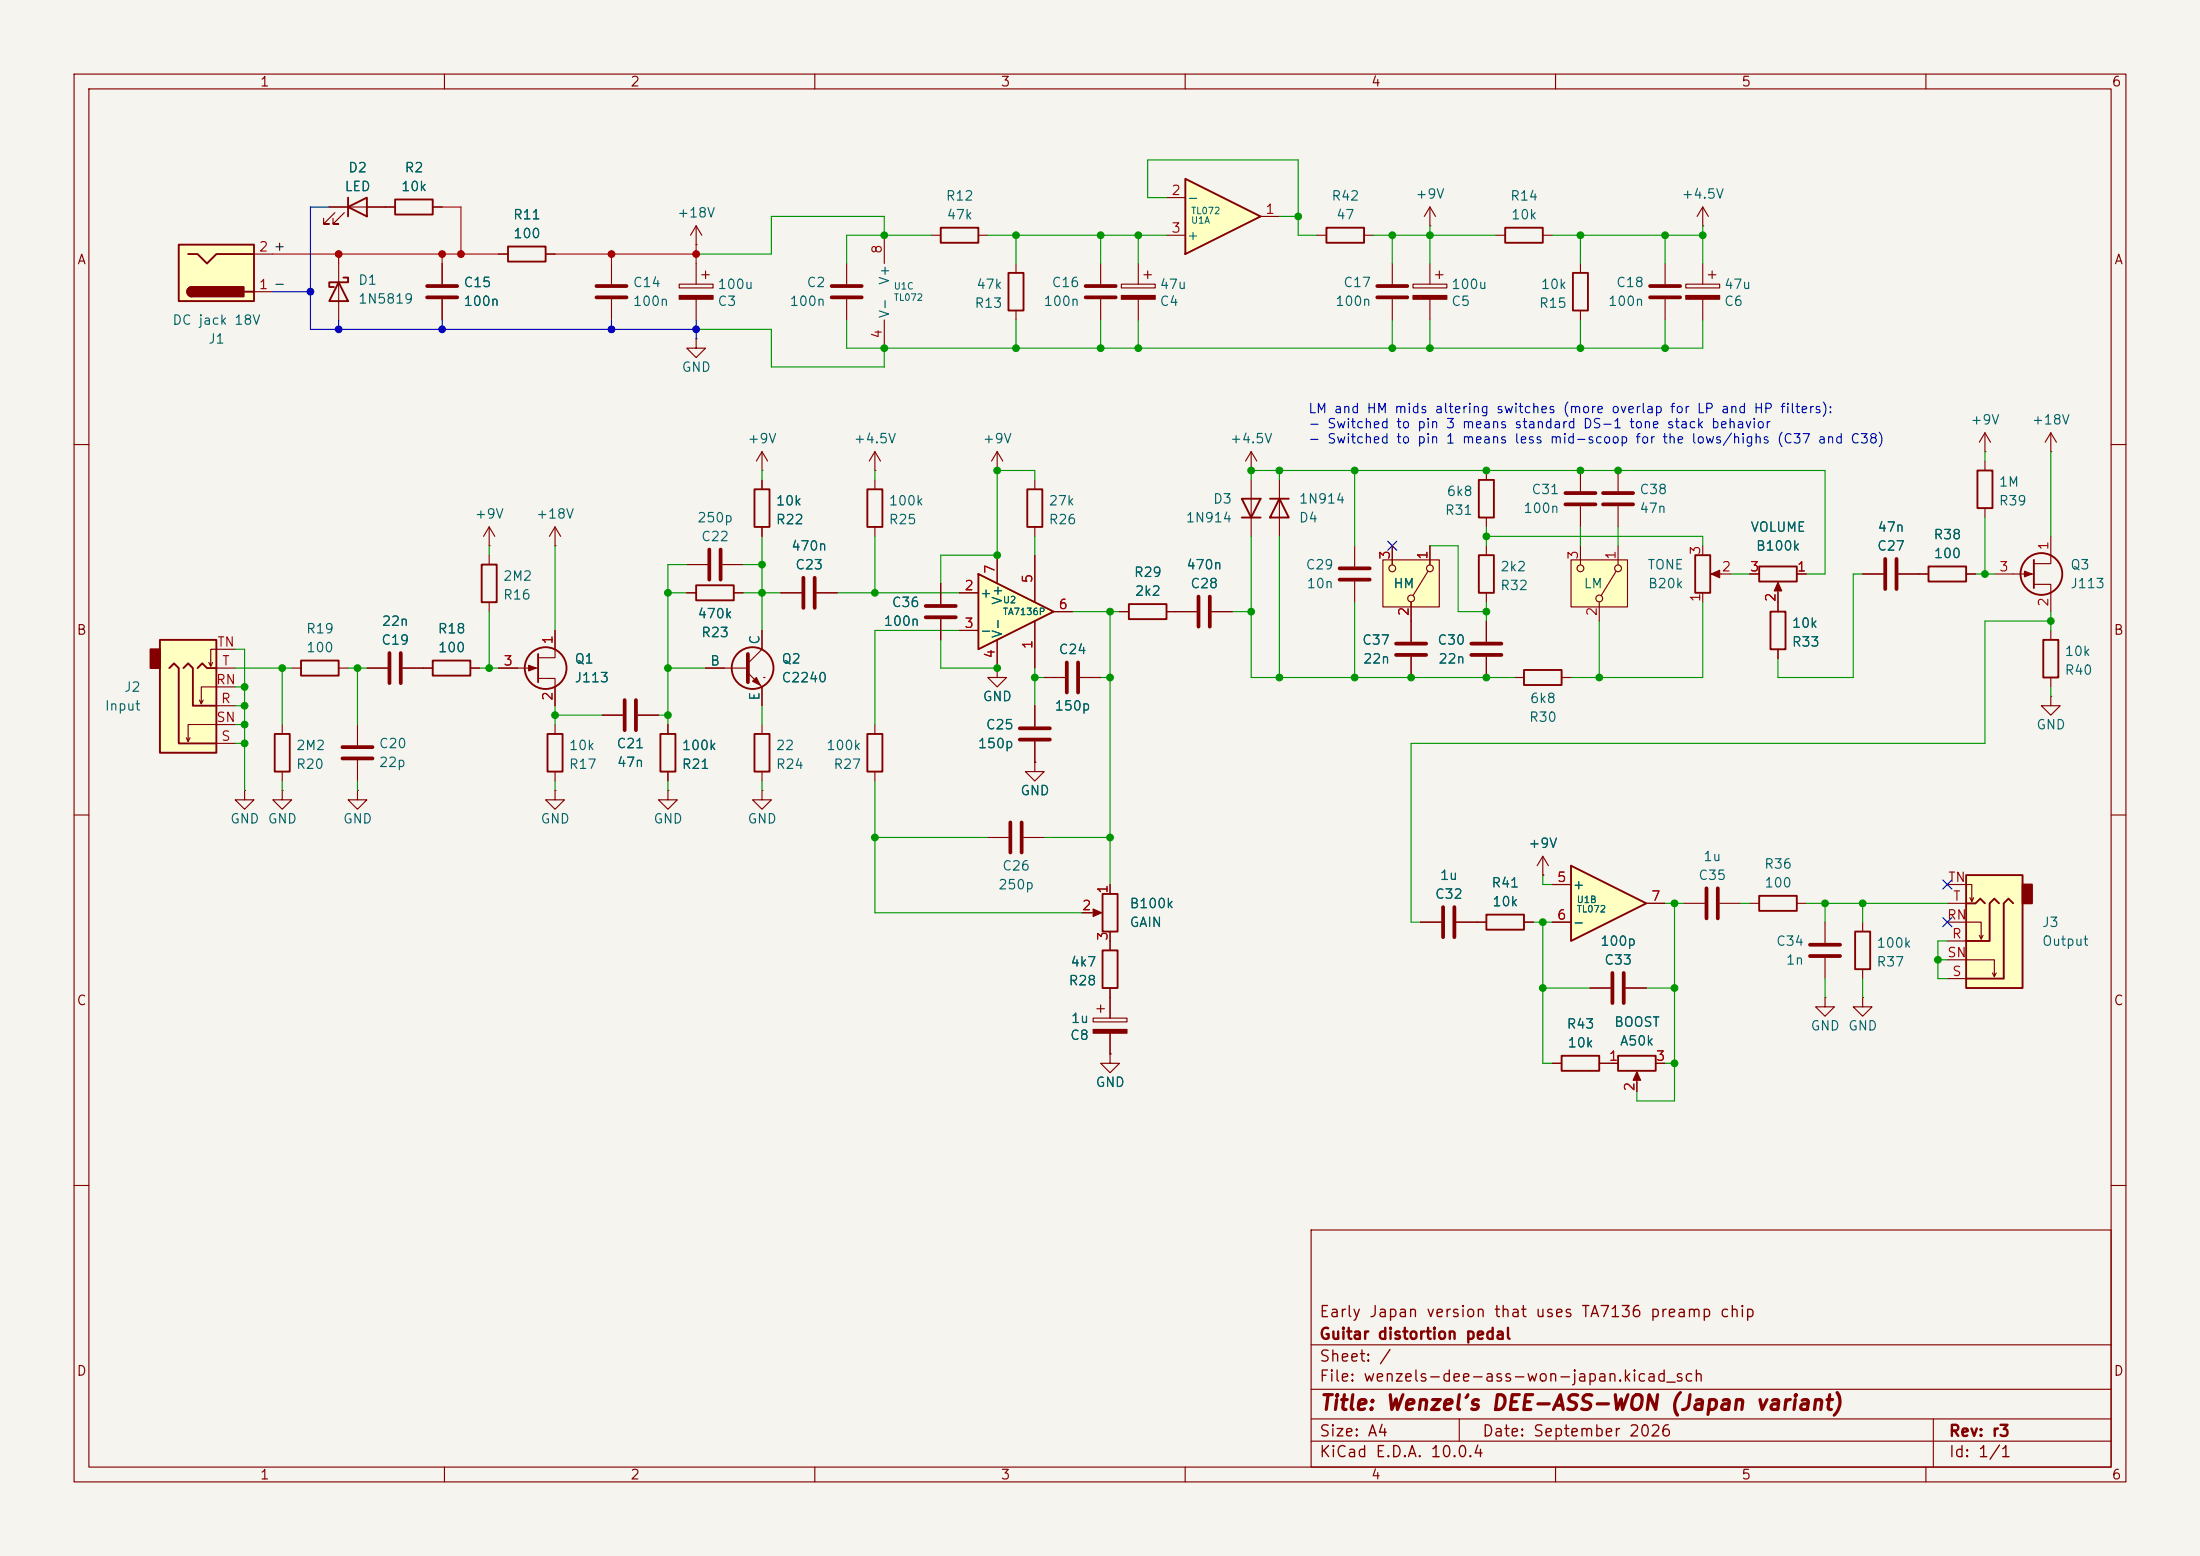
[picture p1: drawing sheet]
<svg xmlns="http://www.w3.org/2000/svg" width="297mm" height="210mm" viewBox="0 0 297 210" stroke-linecap="round" stroke-linejoin="round" font-family="sans-serif">
<path d="M0 0h297v210h-297z" fill="#f5f4ef" stroke="#f5f4ef" stroke-width=".14"/>
<g fill="none" stroke="#840000" stroke-width=".15">
<path d="M10 10h277v190h-277zM12 12h273v186h-273zM60 10v2M110 10v2M160 10v2M210 10v2M260 10v2M151.4 38.4h4.6v.5h-4.6zM153.7 35.6v2.8M154.4 37.1h1M154.9 36.6v1M153.7 40.4v2.8"/>
<path d="M10 60h2M168.9 63.5h.1M168.9 61l-.8 1.2M168.9 61l.8 1.2M168.9 61v2.5M285 60h2M200.7 83.8v2.8M200.7 88.6v2.8M10 110h2M285 110h2M10 160h2M177 166h108v32h-108z"/>
<path d="M285 160h2M60 198v2M110 198v2M160 198v2M177 194.5h108M177 191.5h108M177 187.5h108M177 181.5h108M197 191.5v3M210 198v2M260 198v2M261 191.5v6.5"/>
</g>
<path d="M198.6 86.9h4.1M198.6 88.4h4.1" fill="none" stroke="#840000" stroke-width=".51"/>
<path d="M151.4 39.9h4.6v.5h-4.6z" fill="#840000" stroke="#840000" stroke-width=".15"/>
<path d="M212.1 75.6h7.6v6.3h-7.6z" fill="#ffffc2"/>
<g fill="none" stroke="#840000" stroke-width=".15">
<path d="M94 33h.1M94 30.5l-.8 1.3M94 30.5l.7 1.3M94 30.5v2.5M119.4 31.8v3.8M125.7 31.8h1.3M132.1 31.8h1.2M137.2 35.6v1.2M148.6 35.6v2.8M94 45.7v1.3h1.2l-1.2 1.3-1.3-1.3h1.3M94 45.7h.1M119.4 43.2v3.8"/>
<path d="M137.2 41.9v1.3M148.6 40.4v2.8M66 73.7h.1M66 71.1v2.6M66 74.9v1.3M66 71.1l-.7 1.3M66 71.1l.8 1.3M74.9 73.7h.1M74.9 71.1v2.6M74.9 71.1l-.7 1.3M74.9 71.1l.8 1.3M92.7 76.2h2.8"/>
<path d="M97.5 76.2h2.8M102.9 63.5h.1M102.9 61v2.5M102.9 64.8v1.2M102.9 71.1v1.3M102.9 61l-.8 1.2M102.9 61l.7 1.2M118.1 63.5h.1M118.1 61v2.5M118.1 64.8v1.2M118.1 71.1v1.3M118.1 61l-.8 1.2"/>
<path d="M118.1 61l.8 1.2M134.6 63.5h.1M134.6 61l-.7 1.2M134.6 61l.8 1.2M134.6 61v2.5M172.7 64.8v7.6M182.9 73.7v2.8M182.9 78.5v2.8M200.7 73.7v1.2M212.1 75.6h7.6v6.3h-7.6zM213.4 73.7v2.5M218.2 77.1l-2 3.3"/>
<path d="M218.4 63.5v2.8M218.4 68.3v2.8M218.4 73.7v2.5M269.2 77.5h5.4M274.6 78.9h2.3v3.7M276.9 72.4v3.7h-2.3M39.4 90.2h1.2M45.7 90.2h1.3M48.3 97.8v2.8M49.5 90.2h2.8M54.4 90.2h4M63.5 90.2h1.3"/>
<path d="M66 81.3v1.3M67.3 90.2h5.3M72.6 91.6h2.3v3.7M74.9 85.1v3.7h-2.3M74.9 97.8v1.3M190.5 83.8v2.8M190.5 88.6v2.8M200.7 80v1.3M215.9 81.3v2.5M276.9 94v1.3h1.2l-1.2 1.2-1.3-1.2h1.3M276.9 94h.1M276.9 85.1v1.3"/>
<path d="M276.9 91.4v1.3M48.3 106.7v1.3h1.2l-1.2 1.2-1.3-1.2h1.3M48.3 106.7h.1M48.3 102.6v2.8M74.9 106.7v1.3h1.3l-1.3 1.2-1.2-1.2h1.2M74.9 106.7h.1M74.9 104.1v1.3"/>
<circle cx="213.4" cy="76.7" r=".46"/>
<circle cx="218.4" cy="76.7" r=".46"/>
<circle cx="215.9" cy="80.8" r=".46"/>
</g>
<g fill="none" stroke="#840000" stroke-width=".51">
<path d="M146.6 38.6h4M146.6 40.1h4M95.8 74.2v4M97.3 74.2v4M180.8 76.7h4.1M180.8 78.2h4.1M216.4 66.5h4.1M216.4 68.1h4.1M52.6 88.1v4.1M54.1 88.1v4.1M188.5 86.9h4M188.5 88.4h4"/>
<path d="M46.2 100.8h4.1M46.2 102.4h4.1"/>
</g>
<g fill="none" stroke="#840000" stroke-width=".25">
<path d="M127 30.7h5.1v2.1h-5.1zM136.1 36.8h2.1v5.1h-2.1zM65 76.2h2.1v5.1h-2.1zM101.9 66h2v5.1h-2zM117.1 66h2v5.1h-2zM171.4 67.3h2.6M172.7 67.3l1.3 2.6h-2.6zM199.6 74.9h2.1v5.1h-2.1zM274.6 75.6v3.8M40.6 89.2h5.1v2h-5.1zM58.4 89.2h5.1v2h-5.1zM72.6 88.3v3.8"/>
<path d="M73.9 99.1h2v5h-2zM275.8 86.4h2.1v5h-2.1z"/>
<circle cx="275.6" cy="77.5" r="2.82"/>
<circle cx="73.7" cy="90.2" r="2.82"/>
</g>
<g fill="#840000" stroke="#840000" stroke-width=".15">
<path d="M71.4 89.8l1 .4-1 .4z"/>
<path d="M273.3 77.1l1 .4-1 .4z"/>
</g>
<path d="M160 24.1l10.2 5.1-10.2 5.1z" fill="#ffffc2"/>
<path d="M160 24.1l10.2 5.1-10.2 5.1z" fill="none" stroke="#840000" stroke-width=".25"/>
<path d="M157.5 26.7h2.5M157.5 31.8h2.5M170.2 29.2h2.5" fill="none" stroke="#840000" stroke-width=".15"/>
<path d="M212.1 116.8l10.1 5.1-10.1 5.1z" fill="#ffffc2"/>
<path d="M212.1 116.8l10.1 5.1-10.1 5.1z" fill="none" stroke="#840000" stroke-width=".25"/>
<path d="M224.8 35.6v2.8M224.8 40.4v2.8M209.5 119.4h2.6M209.5 124.5h2.6M222.2 121.9h2.6" fill="none" stroke="#840000" stroke-width=".15"/>
<path d="M222.8 38.6h4M222.8 40.1h4" fill="none" stroke="#840000" stroke-width=".51"/>
<path d="M24.1 33h10.2v7.6h-10.2z" fill="#ffffc2"/>
<path d="M24.1 33h10.2v7.6h-10.2zM25.4 34.3h1.3l1.2 1.3 1.3-1.3h5.1M25.9 38.7a.64 .64 0 0 0-.6 .7 .64 .64 0 0 0 .6 .6M33 39.4h1.3M228.9 74.9h2v5.1h-2zM237.5 76.5h5.1v2h-5.1zM239 82.6h2v5h-2zM237.5 120.9h5.1v2h-5.1z" fill="none" stroke="#840000" stroke-width=".25"/>
<g fill="#840000" stroke="#840000" stroke-width=".25">
<path d="M25.5 38.9l.4-.2v1.3a.63 .63 0 0 1-.6-.4 .63 .63 0 0 1 .2-.7z"/>
<path d="M25.9 38.7h7v1.3h-7z"/>
</g>
<g fill="none" stroke="#840000" stroke-width=".15">
<path d="M34.3 39.4h2.5M34.3 34.3h2.5M229.9 73.7v1.2M231.4 77.5h2.3M236.2 77.5h1.3M240 79v3.6M242.6 77.5h1.2M229.9 80v1.3M240 87.6v1.3M227.3 121.9h2.8M232.2 121.9h2.7M236.2 121.9h1.3"/>
<path d="M242.6 121.9h1.2"/>
</g>
<g fill="#840000" stroke="#840000" stroke-width=".15">
<path d="M240 78.6l.5 1.2h-1z"/>
<path d="M231 77.5l1.2-.5v1z"/>
</g>
<path d="M230.4 119.9v4.1M231.9 119.9v4.1" fill="none" stroke="#840000" stroke-width=".51"/>
<path d="M21.6 86.4h7.6v15.2h-7.6z" fill="#ffffc2"/>
<path d="M20.3 87.6h1.3v2.6h-1.3z" fill="#840000" stroke="#840000" stroke-width=".25"/>
<path d="M47 27.9l2.5-1.2v2.5zM47 26.7v2.5M179.1 30.7h5v2.1h-5zM21.6 86.4h7.6v15.2h-7.6zM22.9 90.2l.6-.7 .6 .7v10.1h5.1M24.8 90.2l.6-.7 .6 .7v5.1h3.2M26.7 90.2l.6-.7 .6 .7h1.3M37.1 99.1h2v5h-2zM205.7 90.4h5.1v2.1h-5.1z" fill="none" stroke="#840000" stroke-width=".25"/>
<g fill="none" stroke="#840000" stroke-width=".15">
<path d="M44.4 27.9h7.7M45.2 28.7l-1.5 1.5h.7h-.7v-.7M46.5 28.7l-1.5 1.5h.7h-.7v-.7M177.8 31.8h1.3M184.1 31.8h1.3M188 35.6v2.8M188 40.4v2.8M25.7 99.6l-.3 .5M27.4 94.5l-.2 .5M28.7 89.4l-.3 .5M29.2 95.3h2.5M29.2 90.2h2.5"/>
<path d="M31.7 97.8h-6.3v2.3l-.3-.5M31.7 92.7h-4.5v2.3l-.3-.5M31.7 87.6h-3.3v2.3l-.2-.5M38.1 97.8v1.3M204.5 91.4h1.2M210.8 91.4h1.3M29.2 100.3h2.5M33 106.7v1.3h1.3l-1.3 1.2-1.3-1.2h1.3M33 106.7h.1M38.1 106.7v1.3h1.3l-1.3 1.2-1.3-1.2h1.3M38.1 106.7h.1M38.1 104.1v1.3"/>
<path d="M208.3 118.1h.1M208.3 115.6l-.8 1.2M208.3 115.6l.7 1.2M208.3 115.6v2.5M191.8 124.5h2.8M196.6 124.5h2.8"/>
</g>
<path d="M185.9 38.6h4.1M185.9 40.1h4.1M194.8 122.4v4.1M196.3 122.4v4.1" fill="none" stroke="#840000" stroke-width=".51"/>
<path d="M132.1 77.5l10.1 5.1-10.1 5z" fill="#ffffc2"/>
<path d="M132.1 77.5l10.1 5.1-10.1 5z" fill="none" stroke="#840000" stroke-width=".25"/>
<path d="M127 78.7v2.8M134.6 74.9v3.8M139.7 74.9v6.4M213.4 63.5v2.8M213.4 68.3v2.8M127 83.6v2.8M129.5 80h2.6M129.5 85.1h2.6M134.6 86.4v3.8M139.7 83.8v6.4M142.2 82.6h2.6" fill="none" stroke="#840000" stroke-width=".15"/>
<path d="M211.3 66.5h4.1M211.3 68.1h4.1M125 81.8h4M125 83.3h4" fill="none" stroke="#840000" stroke-width=".51"/>
<path d="M186.7 75.6h7.6v6.3h-7.6z" fill="#ffffc2"/>
<g fill="none" stroke="#840000" stroke-width=".15">
<path d="M45.7 35.6v7.6M52.1 27.9h1.2M58.4 27.9h1.3M82.5 35.6v2.8M114.3 35.6v2.8M190.8 38.4h4.5v.5h-4.5zM193 30.5h.1M193 27.9v2.6M193 35.6v2.8M193 27.9l-.7 1.3M193 27.9l.8 1.3M193.8 37.1h1"/>
<path d="M194.3 36.6v1M201.9 31.8h1.3M208.3 31.8h1.2M213.4 35.6v1.2M227.6 38.4h4.6v.5h-4.6zM229.9 30.5h.1M229.9 27.9l-.8 1.3M229.9 27.9l.7 1.3M229.9 27.9v2.6M229.9 35.6v2.8M230.6 37.1h1M231.1 36.6v1"/>
<path d="M82.5 40.4v2.8M114.3 40.4v2.8M193 40.4v2.8M213.4 41.9v1.3M229.9 40.4v2.8M268 58.4v2.6M268 58.4l-.8 1.3M268 58.4l.7 1.3M276.9 58.4l-.8 1.3M276.9 58.4l.7 1.3M276.9 58.4v2.6M139.7 64.8v1.2"/>
<path d="M139.7 71.1v1.3M168.9 64.8v7.6M186.7 75.6h7.6v6.3h-7.6zM188 73.7v2.5M192.8 77.1l-2 3.3M193 73.7v2.5M200.7 63.5v1.3M200.7 69.9v1.2M268 61h.1M268 62.2v1.3M268 68.6v1.3M276.9 61h.1"/>
<path d="M105.4 80h2.8M110.2 80h2.8M134.6 90.2v1.2h1.3l-1.3 1.3-1.3-1.3h1.3M134.6 90.2h.1M139.7 95.3v2.7M141 91.4h2.8M145.8 91.4h2.8M151.1 82.6h1.3M157.5 82.6h4M163.6 82.6h2.8M190.5 81.3v2.5M139.7 102.9v1.2h1.3l-1.3 1.3-1.3-1.3h1.3"/>
<path d="M139.7 102.9h.1M139.7 100.1v2.8M149.9 119.4v1.3M146 123.2h2.3M147.6 137.4h4.5v.5h-4.5zM148.1 136.1h1M148.6 135.6v1.1M149.9 125.7v1.3M149.9 134.6v2.8M149.9 139.4v2.8M199.4 124.5h1.3M205.7 124.5h1.3"/>
<path d="M246.4 134.6v1.3h1.2l-1.2 1.3-1.3-1.3h1.3M246.4 134.6h.1M246.4 124.5v2.8M246.4 129.3v2.8M251.5 134.6v1.3h1.2l-1.2 1.3-1.3-1.3h1.3M251.5 134.6h.1M251.5 124.5v1.2M251.5 130.8v1.3M149.9 142.2v1.3h1.2l-1.2 1.3-1.3-1.3h1.3M149.9 142.2h.1M217.2 143.5h1.2M221 145v2.3"/>
<path d="M223.5 143.5h1.3"/>
<circle cx="188" cy="76.7" r=".46"/>
<circle cx="193" cy="76.7" r=".46"/>
<circle cx="190.5" cy="80.8" r=".46"/>
</g>
<g fill="none" stroke="#840000" stroke-width=".25">
<path d="M45.7 38.1l1.3 2.5h-2.6zM46.4 37.5h.6v.6h-2.6v.6h.7M53.3 26.9h5.1v2.1h-5.1zM203.2 30.7h5.1v2.1h-5.1zM212.3 36.8h2.1v5.1h-2.1zM138.7 66h2v5.1h-2zM167.6 67.3h2.6l-1.3 2.6zM167.6 69.9h2.6M199.6 64.8h2.1v5.1h-2.1zM267 63.5h2v5.1h-2zM152.4 81.5h5.1v2.1h-5.1zM148.8 120.7h2.1v5h-2.1z"/>
<path d="M200.7 123.4h5v2.1h-5zM250.4 125.7h2.1v5.1h-2.1zM218.4 142.5h5.1v2h-5.1z"/>
</g>
<g fill="#840000" stroke="#840000" stroke-width=".15">
<path d="M227.6 39.9h4.6v.5h-4.6z"/>
<path d="M221 144.7l.5 1.1h-1z"/>
<path d="M190.8 39.9h4.5v.5h-4.5z"/>
<path d="M147.6 122.7l1.1 .5-1.1 .5z"/>
<path d="M147.6 138.9h4.5v.5h-4.5z"/>
</g>
<g fill="none" stroke="#840000" stroke-width=".51">
<path d="M80.5 38.6h4.1M112.3 38.6h4M80.5 40.1h4.1M112.3 40.1h4M108.5 78v4M110 78v4M137.7 98.3h4M137.7 99.8h4M144 89.4v4.1M145.5 89.4v4.1M161.8 80.5v4.1M163.3 80.5v4.1"/>
<path d="M244.3 127.5h4.1M244.3 129h4.1"/>
</g>
<path d="M265.4 118.1h7.6v15.3h-7.6z" fill="#ffffc2"/>
<path d="M273 119.4h1.3v2.5h-1.3z" fill="#840000" stroke="#840000" stroke-width=".25"/>
<g fill="none" stroke="#840000" stroke-width=".25">
<path d="M68.6 33.3h5.1v2h-5.1zM94 79h5.1v2h-5.1zM260.3 76.5h5.1v2h-5.1zM89.2 99.1h2v5h-2zM101.9 99.1h2v5h-2zM117.1 99.1h2v5h-2zM265.4 118.1h7.6v15.3h-7.6zM148.8 128.3h2.1v5.1h-2.1zM265.4 121.9h1.3l.6-.6 .7 .6M269.9 121.9l-.7-.6-.6 .6v5.1h-3.2M271.8 121.9l-.7-.6-.6 .6v10.2h-5.1M210.8 142.5h5.1v2h-5.1z"/>
<circle cx="101.6" cy="90.2" r="2.82"/>
</g>
<g fill="none" stroke="#840000" stroke-width=".15">
<path d="M44.4 27.9h2.6M49.5 27.9h3.8M58.4 27.9h1.3M59.7 35.6v2.8M67.3 34.3h1.3M73.7 34.3h1.2M91.7 38.4h4.6v.5h-4.6zM94 35.6v2.8M94.7 37.1h1.1M95.2 36.6v1M59.7 40.4v2.8M94 40.4v2.8"/>
<path d="M102.9 64.8v1.2M102.9 71.1v1.3M127 78.7v2.8M134.6 74.9v3.8M139.7 74.9v6.4M188 73.7v2.5M193 73.7v2.5M236.2 77.5h1.3M242.6 77.5h1.2M251.5 77.5h2.8M256.3 77.5h4M265.4 77.5h1.3"/>
<path d="M49.5 90.2h2.8M54.4 90.2h4M63.5 90.2h1.3M67.3 90.2h2.5M74.9 85.1v2.5M74.9 92.7v2.6M81.3 96.5h2.8M86.1 96.5h2.8M90.2 97.8v1.3M92.7 80h1.3M95.2 90.2h5.8M99.1 80h1.2"/>
<path d="M101 90.8l1.9 1.9v2.6M102.9 85.1v2.5l-1.9 1.9M102.9 97.8v1.3M103.1 91.4h.1M105.4 80h2.8M110.2 80h2.8M118.1 97.8v1.3M127 83.6v2.8M129.5 80h2.6M129.5 85.1h2.6M134.6 90.2h.1M134.6 86.4v3.8"/>
<path d="M139.7 83.8v6.4M139.7 95.3v2.7M141 91.4h2.8M142.2 82.6h2.6M145.8 91.4h2.8M151.1 82.6h1.3M157.5 82.6h4M163.6 82.6h2.8M190.5 81.3v5.3M190.5 88.6v2.8M200.7 83.8v2.8M200.7 88.6v2.8"/>
<path d="M240 80v2.6M240 87.6v1.3M90.2 106.7v1.3h1.2l-1.2 1.2-1.3-1.2h1.3M90.2 106.7h.1M90.2 104.1v1.3M102.9 106.7v1.3h1.2l-1.2 1.2-1.3-1.2h1.3M102.9 106.7h.1M102.9 104.1v1.3M118.1 104.1v1.3M133.3 113h2.8M138.2 113h2.8M139.7 102.9h.1"/>
<path d="M139.7 100.1v2.8M149.9 119.4v1.3M208.3 118.1h.1M209.5 119.4h2.6M262.9 119.4h3.3v2.3l.2-.5M146 123.2h1.3M149.9 125.7v2.6M149.9 133.4v4M149.9 139.4v2.8M191.8 124.5h2.8M196.6 124.5h4.1M205.7 124.5h1.3"/>
<path d="M209.5 124.5h2.6M214.6 133.4h2.8M219.5 133.4h2.7M222.2 121.9h2.6M262.9 129.5h6.3v2.3l.3-.5M262.9 124.5h4.6v2.2l.2-.5M262.9 127h2.5M262.9 132.1h2.5M262.9 121.9h2.5M265.9 121.2l.3 .5M267.2 126.2l.3 .5M269 131.3l.2 .5"/>
<path d="M149.9 142.2h.1M209.5 143.5h1.3M215.9 143.5h2.5M221 146.1v1.2M223.5 143.5h1.3"/>
</g>
<path d="M57.7 38.6h4M57.7 40.1h4M254.5 75.4v4.1M256 75.4v4.1M84.3 94.5v4.1M85.9 94.5v4.1M101 88.3v3.8M136.4 111v4.1M137.9 111v4.1M217.7 131.3v4.1M219.2 131.3v4.1" fill="none" stroke="#840000" stroke-width=".51"/>
<g fill="#840000" stroke="#840000" stroke-width=".15">
<path d="M91.7 39.9h4.6v.5h-4.6z"/>
<path d="M101.6 91.9l.5-.5 .5 1.1z"/>
</g>
<g fill="none" stroke="#009600" stroke-width=".15">
<path d="M119.4 31.8v-2.6h-15.3v5.1h-10.1M125.7 31.8h-11.4v3.8M133.3 31.8h24.2M137.2 31.8v3.8M148.6 31.8v3.8M153.7 31.8v3.8M157.5 26.7h-2.6v-5.1h20.4v10.2h2.5M172.7 29.2h2.6M185.4 31.8h16.5M188 31.8v3.8M193 30.5v5.1M209.5 31.8h20.4"/>
<path d="M213.4 31.8v3.8M224.8 31.8v3.8M229.9 30.5v5.1M94 44.5h10.1v5h15.3v-2.5M114.3 43.2v3.8h115.6v-3.8M137.2 43.2v3.8M148.6 43.2v3.8M153.7 43.2v3.8M188 43.2v3.8M193 43.2v3.8M213.4 43.2v3.8M224.8 43.2v3.8"/>
<path d="M66 73.7v1.2M74.9 73.7v11.4M92.7 76.2h-2.5v21.6M100.3 76.2h2.6M102.9 63.5v1.3M102.9 72.4v12.7M118.1 63.5v1.3M118.1 72.4v7.6M139.7 64.8v-1.3h-5.1v11.4h-7.6v3.8M139.7 72.4v2.5M168.9 64.8v-1.3h77.5v14h-2.6M168.9 72.4v19h35.6"/>
<path d="M172.7 63.5v1.3M172.7 72.4v19M182.9 63.5v10.2M193 73.7h3.8v8.9h3.9M200.7 72.4h29.2v1.3M200.7 71.1v2.6M213.4 71.1v2.6M218.4 71.1v2.6M233.7 77.5h2.5M251.5 77.5h-1.3v13.9h-10.2v-2.5M266.7 77.5h2.5M268 61v1.2"/>
<path d="M268 69.9v7.6M276.9 61v11.4M31.7 87.6h1.3v19.1M31.7 90.2h7.7M31.7 95.3h1.3M31.7 97.8h1.3M31.7 92.7h1.3M38.1 90.2v7.6M47 90.2h2.5M48.3 90.2v7.6M64.8 90.2h2.5M66 82.6v7.6"/>
<path d="M74.9 96.5h6.4M74.9 95.3v2.5M88.9 96.5h1.3M90.2 90.2h5M90.2 80h2.5M100.3 80h5.1M102.9 95.3v2.5M113 80h16.5M127 86.4v3.8h7.6M129.5 85.1h-11.4v12.7M139.7 91.4h1.3M139.7 90.2v5.1"/>
<path d="M144.8 82.6h6.3M148.6 91.4h1.3M149.9 82.6v36.8M166.4 82.6h2.5M182.9 81.3v10.1M200.7 81.3v2.5M215.9 83.8v7.6M229.9 81.3v10.1h-17.8M276.9 83.8h-8.9v16.5h-77.5v24.2h1.3M276.9 82.6v2.5M276.9 92.7v1.3M31.7 100.3h1.3"/>
<path d="M38.1 105.4v1.3M48.3 105.4v1.3M74.9 105.4v1.3M90.2 105.4v1.3M102.9 105.4v1.3M118.1 113h15.2M118.1 105.4v17.8h27.9M141 113h8.9M208.3 118.1v1.3h1.2M207 124.5h2.5M208.3 124.5v19h1.2M208.3 133.4h6.3"/>
<path d="M222.2 133.4h3.9M224.8 121.9h2.5M226.1 121.9v26.7h-5.1v-1.3M234.9 121.9h1.3M243.8 121.9h19.1M246.4 121.9v2.6M246.4 132.1v2.5M251.5 121.9v2.6M251.5 132.1v2.5M261.6 129.5h1.3M262.9 127h-1.3v5.1h1.3M224.8 143.5h1.3"/>
</g>
<path d="M36.8 39.4h5.1M44.4 27.9h-2.5v16.6h52.1M45.7 43.2v1.3M59.7 43.2v1.3M82.5 43.2v1.3M94 43.2v2.5" fill="none" stroke="#0000c2" stroke-width=".15"/>
<path d="M36.8 34.3h30.5M45.7 34.3v1.3M59.7 27.9h2.5v6.4M59.7 34.3v1.3M74.9 34.3h19.1M82.5 34.3v1.3M94 33v2.6" fill="none" stroke="#c20000" stroke-width=".15"/>
<path d="M187.4 73.1l1.2 1.2M188.6 73.1l-1.2 1.2M262.3 118.8l1.2 1.2M263.5 118.8l-1.2 1.2M262.3 123.9l1.2 1.2M263.5 123.9l-1.2 1.2" fill="none" stroke="#000084" stroke-width=".15"/>
<g fill="#009600" stroke="#009600" stroke-width=".14">
<circle cx="119.4" cy="31.8" r=".46"/>
<circle cx="118.1" cy="113" r=".46"/>
<circle cx="134.6" cy="90.2" r=".46"/>
<circle cx="149.9" cy="91.4" r=".46"/>
<circle cx="139.7" cy="91.4" r=".46"/>
<circle cx="149.9" cy="82.6" r=".46"/>
<circle cx="149.9" cy="113" r=".46"/>
<circle cx="102.9" cy="80" r=".46"/>
<circle cx="90.2" cy="90.2" r=".46"/>
<circle cx="90.2" cy="96.5" r=".46"/>
<circle cx="119.4" cy="47" r=".46"/>
<circle cx="102.9" cy="76.2" r=".46"/>
<circle cx="90.2" cy="80" r=".46"/>
<circle cx="137.2" cy="47" r=".46"/>
<circle cx="48.3" cy="90.2" r=".46"/>
<circle cx="38.1" cy="90.2" r=".46"/>
<circle cx="74.9" cy="96.5" r=".46"/>
<circle cx="66" cy="90.2" r=".46"/>
<circle cx="118.1" cy="80" r=".46"/>
<circle cx="168.9" cy="63.5" r=".46"/>
<circle cx="172.7" cy="63.5" r=".46"/>
<circle cx="172.7" cy="91.4" r=".46"/>
<circle cx="134.6" cy="63.5" r=".46"/>
<circle cx="134.6" cy="74.9" r=".46"/>
<circle cx="168.9" cy="82.6" r=".46"/>
<circle cx="33" cy="92.7" r=".46"/>
<circle cx="33" cy="100.3" r=".46"/>
<circle cx="33" cy="97.8" r=".46"/>
<circle cx="33" cy="95.3" r=".46"/>
<circle cx="148.6" cy="47" r=".46"/>
<circle cx="153.7" cy="47" r=".46"/>
<circle cx="153.7" cy="31.8" r=".46"/>
<circle cx="175.3" cy="29.2" r=".46"/>
<circle cx="148.6" cy="31.8" r=".46"/>
<circle cx="137.2" cy="31.8" r=".46"/>
<circle cx="193" cy="31.8" r=".46"/>
<circle cx="188" cy="31.8" r=".46"/>
<circle cx="213.4" cy="63.5" r=".46"/>
<circle cx="218.4" cy="63.5" r=".46"/>
<circle cx="200.7" cy="72.4" r=".46"/>
<circle cx="215.9" cy="91.4" r=".46"/>
<circle cx="200.7" cy="63.5" r=".46"/>
<circle cx="188" cy="47" r=".46"/>
<circle cx="213.4" cy="47" r=".46"/>
<circle cx="193" cy="47" r=".46"/>
<circle cx="213.4" cy="31.8" r=".46"/>
<circle cx="224.8" cy="31.8" r=".46"/>
<circle cx="229.9" cy="31.8" r=".46"/>
<circle cx="200.7" cy="82.6" r=".46"/>
<circle cx="224.8" cy="47" r=".46"/>
<circle cx="182.9" cy="91.4" r=".46"/>
<circle cx="190.5" cy="91.4" r=".46"/>
<circle cx="200.7" cy="91.4" r=".46"/>
<circle cx="182.9" cy="63.5" r=".46"/>
<circle cx="261.6" cy="129.5" r=".46"/>
<circle cx="276.9" cy="83.8" r=".46"/>
<circle cx="268" cy="77.5" r=".46"/>
<circle cx="246.4" cy="121.9" r=".46"/>
<circle cx="251.5" cy="121.9" r=".46"/>
<circle cx="226.1" cy="133.4" r=".46"/>
<circle cx="226.1" cy="121.9" r=".46"/>
<circle cx="226.1" cy="143.5" r=".46"/>
<circle cx="208.3" cy="124.5" r=".46"/>
<circle cx="208.3" cy="133.4" r=".46"/>
</g>
<g fill="#c20000" stroke="#c20000" stroke-width=".14">
<circle cx="82.5" cy="34.3" r=".46"/>
<circle cx="94" cy="34.3" r=".46"/>
<circle cx="62.2" cy="34.3" r=".46"/>
<circle cx="59.7" cy="34.3" r=".46"/>
<circle cx="45.7" cy="34.3" r=".46"/>
</g>
<g fill="#0000c2" stroke="#0000c2" stroke-width=".14">
<circle cx="94" cy="44.5" r=".46"/>
<circle cx="82.5" cy="44.5" r=".46"/>
<circle cx="59.7" cy="44.5" r=".46"/>
<circle cx="41.9" cy="39.4" r=".46"/>
<circle cx="45.7" cy="44.5" r=".46"/>
</g>
<text font-size="2" fill="#840000" x="178" y="190.8">Title: Wenzel’s DEE-ASS-WON (Japan variant)</text>
<g font-size="1.5" fill="#840000">
<text x="178" y="178.2">Early Japan version that uses TA7136 preamp chip</text>
<text x="178" y="184.2">Sheet: /</text>
<text x="178" y="181.2">Guitar distortion pedal</text>
<text x="178" y="186.9">File: wenzels-dee-ass-won-japan.kicad_sch</text>
<text x="178" y="197.1">KiCad E.D.A. 10.0.4</text>
<text x="178" y="194.3">Size: A4</text>
<text x="200" y="194.3">Date: September 2026</text>
<text x="263" y="194.3">Rev: r3</text>
<text x="263" y="197.1">Id: 1/1</text>
</g>
<g font-size="1.3" fill="#840000">
<text x="35" y="12">1</text>
<text x="85" y="12">2</text>
<text x="135" y="12">3</text>
<text x="185" y="12">4</text>
<text x="235" y="12">5</text>
<text x="285" y="12">6</text>
<text x="10.3" y="36">A</text>
<text x="285.3" y="36">A</text>
<text x="10.3" y="86">B</text>
<text x="285.3" y="86">B</text>
<text x="10.3" y="136">C</text>
<text x="285.3" y="136">C</text>
<text x="10.3" y="186">D</text>
<text x="285.3" y="186">D</text>
<text x="35" y="200">1</text>
<text x="85" y="200">2</text>
<text x="135" y="200">3</text>
<text x="185" y="200">4</text>
<text x="235" y="200">5</text>
<text x="285" y="200">6</text>
</g>
<g font-size="1.3" fill="#006464">
<text x="46.9" y="23.6">D2</text>
<text x="54.5" y="23.6">R2</text>
<text x="46.4" y="26.1">LED</text>
<text x="54.1" y="26.1">10k</text>
<text x="69.2" y="29.9">R11</text>
<text x="91.3" y="29.7">+18V</text>
<text x="127.6" y="27.4">R12</text>
<text x="127.7" y="29.9">47k</text>
<text x="160.1" y="27.6">-</text>
<text x="179.7" y="27.4">R42</text>
<text x="180.3" y="29.9">47</text>
<text x="191" y="27.1">+9V</text>
<text x="203.8" y="27.4">R14</text>
<text x="203.9" y="29.9">10k</text>
<text x="226.9" y="27.1">+4.5V</text>
<text x="69.2" y="32.5">100</text>
<text x="160.1" y="32.7">+</text>
<text x="48.3" y="38.8">D1</text>
<text x="48.3" y="41.3">1N5819</text>
<text x="62.5" y="41.6">100n</text>
<text x="62.5" y="39.1">C15</text>
<text x="85.4" y="41.6">100n</text>
<text x="85.4" y="39.1">C14</text>
<text x="96.8" y="41.6">C3</text>
<text x="96.8" y="39.3">100u</text>
<text x="106.5" y="41.6">100n</text>
<text x="108.8" y="39.1">C2</text>
<text x="120.4" y="38.6" transform="rotate(-90 120.4 38.6)">V+</text>
<text x="131.5" y="41.9">R13</text>
<text x="131.7" y="39.3">47k</text>
<text x="140.8" y="41.6">100n</text>
<text x="141.9" y="39.1">C16</text>
<text x="156.5" y="41.6">C4</text>
<text x="156.5" y="39.3">47u</text>
<text x="180.2" y="41.6">100n</text>
<text x="181.3" y="39.1">C17</text>
<text x="195.8" y="41.6">C5</text>
<text x="195.8" y="39.3">100u</text>
<text x="207.7" y="41.9">R15</text>
<text x="207.9" y="39.3">10k</text>
<text x="217" y="41.6">100n</text>
<text x="218.1" y="39.1">C18</text>
<text x="232.7" y="41.6">C6</text>
<text x="232.7" y="39.3">47u</text>
<text x="23.2" y="44.2">DC jack 18V</text>
<text x="28" y="46.7">J1</text>
<text x="120.4" y="43.1" transform="rotate(-90 120.4 43.1)">V-</text>
<text x="91.9" y="50.5">GND</text>
<text x="265.9" y="57.6">+9V</text>
<text x="274.2" y="57.6">+18V</text>
<text x="100.8" y="60.2">+9V</text>
<text x="115.2" y="60.2">+4.5V</text>
<text x="132.6" y="60.2">+9V</text>
<text x="166" y="60.2">+4.5V</text>
<text x="269.8" y="66">1M</text>
<text x="64" y="70.3">+9V</text>
<text x="72.3" y="70.3">+18V</text>
<text x="94" y="70.8">250p</text>
<text x="104.7" y="68.5">10k</text>
<text x="104.7" y="71.1">R22</text>
<text x="119.9" y="71.1">R25</text>
<text x="119.9" y="68.5">100k</text>
<text x="141.5" y="68.5">27k</text>
<text x="141.5" y="71.1">R26</text>
<text x="160" y="70.8">1N914</text>
<text x="163.7" y="68.3">D3</text>
<text x="175.3" y="70.8">D4</text>
<text x="175.3" y="68.3">1N914</text>
<text x="195" y="69.8">R31</text>
<text x="195.2" y="67.3">6k8</text>
<text x="205.6" y="69.6">100n</text>
<text x="206.7" y="67">C31</text>
<text x="221.2" y="67">C38</text>
<text x="221.2" y="69.6">47n</text>
<text x="269.8" y="68.5">R39</text>
<text x="94.6" y="73.4">C22</text>
<text x="106.7" y="74.6">470n</text>
<text x="107.3" y="77.2">C23</text>
<text x="160.1" y="77.2">470n</text>
<text x="176.2" y="77.2">C29</text>
<text x="202.4" y="77.4">2k2</text>
<text x="222.3" y="77.2">TONE</text>
<text x="236.2" y="72.1">VOLUME</text>
<text x="237" y="74.6">B100k</text>
<text x="253.3" y="74.6">C27</text>
<text x="253.4" y="72.1">47n</text>
<text x="260.9" y="73.1">R38</text>
<text x="261" y="75.6">100</text>
<text x="279.4" y="77.2">Q3</text>
<text x="67.8" y="81.2">R16</text>
<text x="67.8" y="78.7">2M2</text>
<text x="94.1" y="83.8">470k</text>
<text x="120.3" y="82.3">C36</text>
<text x="132.2" y="81">+</text>
<text x="135.6" y="81.7" transform="rotate(-90 135.6 81.7)">V+</text>
<text x="153" y="78.2">R29</text>
<text x="153.1" y="80.7">2k2</text>
<text x="160.6" y="79.7">C28</text>
<text x="176.3" y="79.7">10n</text>
<text x="188" y="79.7">HM</text>
<text x="202.4" y="80">R32</text>
<text x="213.7" y="79.7">LM</text>
<text x="222.4" y="79.7">B20k</text>
<text x="279.4" y="79.7">J113</text>
<text x="41.2" y="85.8">R19</text>
<text x="41.3" y="88.3">100</text>
<text x="51.4" y="87.3">C19</text>
<text x="51.5" y="84.8">22n</text>
<text x="59" y="85.8">R18</text>
<text x="59" y="88.3">100</text>
<text x="77.5" y="89.9">Q1</text>
<text x="94.6" y="86.3">R23</text>
<text x="102.8" y="87.1" transform="rotate(-90 102.8 87.1)">C</text>
<text x="105.4" y="89.9">Q2</text>
<text x="119.2" y="84.8">100n</text>
<text x="132.2" y="86.1">-</text>
<text x="135.6" y="86.2" transform="rotate(-90 135.6 86.2)">V-</text>
<text x="142.8" y="88.6">C24</text>
<text x="183.8" y="87.3">C37</text>
<text x="183.9" y="89.9">22n</text>
<text x="194" y="87.3">C30</text>
<text x="194.1" y="89.9">22n</text>
<text x="241.8" y="85">10k</text>
<text x="241.8" y="87.6">R33</text>
<text x="278.6" y="88.9">10k</text>
<text x="16.7" y="93.7">J2</text>
<text x="77.5" y="92.4">J113</text>
<text x="95.8" y="90.1">B</text>
<text x="102.8" y="94.7" transform="rotate(-90 102.8 94.7)">E</text>
<text x="105.4" y="92.4">C2240</text>
<text x="132.6" y="95">GND</text>
<text x="206.5" y="95.2">6k8</text>
<text x="278.6" y="91.4">R40</text>
<text x="14.1" y="96.2">Input</text>
<text x="39.9" y="101.6">2M2</text>
<text x="51.1" y="101.3">C20</text>
<text x="76.7" y="101.6">10k</text>
<text x="83.1" y="101.3">C21</text>
<text x="92" y="101.6">100k</text>
<text x="104.7" y="101.6">22</text>
<text x="111.5" y="101.6">100k</text>
<text x="131.9" y="101.3">150p</text>
<text x="133" y="98.8">C25</text>
<text x="142.3" y="96.2">150p</text>
<text x="206.3" y="97.7">R30</text>
<text x="274.8" y="98.8">GND</text>
<text x="39.9" y="104.1">R20</text>
<text x="51.1" y="103.8">22p</text>
<text x="76.7" y="104.1">R17</text>
<text x="83.2" y="103.8">47n</text>
<text x="92" y="104.1">R21</text>
<text x="104.7" y="104.1">R24</text>
<text x="112.4" y="104.1">R27</text>
<text x="137.7" y="107.7">GND</text>
<text x="31" y="111.5">GND</text>
<text x="36.1" y="111.5">GND</text>
<text x="46.2" y="111.5">GND</text>
<text x="72.9" y="111.5">GND</text>
<text x="88.1" y="111.5">GND</text>
<text x="100.8" y="111.5">GND</text>
<text x="135.2" y="117.8">C26</text>
<text x="194.3" y="119.1">1u</text>
<text x="206.2" y="114.8">+9V</text>
<text x="229.2" y="119.1">C35</text>
<text x="229.9" y="116.5">1u</text>
<text x="238.1" y="117.6">R36</text>
<text x="134.7" y="120.4">250p</text>
<text x="152.4" y="125.4">GAIN</text>
<text x="152.4" y="122.9">B100k</text>
<text x="193.6" y="121.6">C32</text>
<text x="201.3" y="120.1">R41</text>
<text x="201.4" y="122.6">10k</text>
<text x="212.2" y="120.4">+</text>
<text x="212.2" y="125.4">-</text>
<text x="238.1" y="120.1">100</text>
<text x="275.6" y="125.4">J3</text>
<text x="144.4" y="130.8">4k7</text>
<text x="215.9" y="128">100p</text>
<text x="216.5" y="130.5">C33</text>
<text x="239.7" y="128">C34</text>
<text x="241" y="130.5">1n</text>
<text x="253.2" y="130.8">R37</text>
<text x="253.2" y="128.2">100k</text>
<text x="275.6" y="128">Output</text>
<text x="144.2" y="133.3">R28</text>
<text x="144.4" y="140.7">C8</text>
<text x="144.5" y="138.4">1u</text>
<text x="211.4" y="139.1">R43</text>
<text x="211.5" y="141.7">10k</text>
<text x="217.8" y="138.9">BOOST</text>
<text x="218.6" y="141.4">A50k</text>
<text x="244.3" y="139.4">GND</text>
<text x="249.4" y="139.4">GND</text>
<text x="147.8" y="147">GND</text>
</g>
<g font-size="1.3" fill="#a90000">
<text x="158" y="26.6">2</text>
<text x="170.7" y="29.2">1</text>
<text x="34.9" y="34.3">2 +</text>
<text x="119.4" y="34.4" transform="rotate(-90 119.4 34.4)">8</text>
<text x="158" y="31.7">3</text>
<text x="34.9" y="39.3">1 -</text>
<text x="119.4" y="45.8" transform="rotate(-90 119.4 45.8)">4</text>
<text x="134.6" y="77.5" transform="rotate(-90 134.6 77.5)">7</text>
<text x="187.9" y="75.6" transform="rotate(-90 187.9 75.6)">3</text>
<text x="193" y="75.6" transform="rotate(-90 193 75.6)">1</text>
<text x="213.3" y="75.6" transform="rotate(-90 213.3 75.6)">3</text>
<text x="218.4" y="75.6" transform="rotate(-90 218.4 75.6)">1</text>
<text x="229.8" y="75" transform="rotate(-90 229.8 75)">3</text>
<text x="232.3" y="77.4">2</text>
<text x="236.1" y="77.4">3</text>
<text x="242.5" y="77.4">1</text>
<text x="269.8" y="77.4">3</text>
<text x="276.8" y="74.4" transform="rotate(-90 276.8 74.4)">1</text>
<text x="130.1" y="80">2</text>
<text x="139.7" y="78.8" transform="rotate(-90 139.7 78.8)">5</text>
<text x="142.8" y="82.5">6</text>
<text x="190.5" y="83.3" transform="rotate(-90 190.5 83.3)">2</text>
<text x="215.9" y="83.3" transform="rotate(-90 215.9 83.3)">2</text>
<text x="229.8" y="81.4" transform="rotate(-90 229.8 81.4)">1</text>
<text x="240" y="81.4" transform="rotate(-90 240 81.4)">2</text>
<text x="276.8" y="82" transform="rotate(-90 276.8 82)">2</text>
<text x="29.2" y="87.6">TN</text>
<text x="74.9" y="87.1" transform="rotate(-90 74.9 87.1)">1</text>
<text x="130.1" y="85.1">3</text>
<text x="134.6" y="89" transform="rotate(-90 134.6 89)">4</text>
<text x="139.7" y="87.7" transform="rotate(-90 139.7 87.7)">1</text>
<text x="29.1" y="92.7">RN</text>
<text x="29.7" y="95.2">R</text>
<text x="29.9" y="90.1">T</text>
<text x="67.9" y="90.1">3</text>
<text x="74.9" y="94.7" transform="rotate(-90 74.9 94.7)">2</text>
<text x="29.1" y="97.8">SN</text>
<text x="29.8" y="100.3">S</text>
<text x="210.1" y="119.4">5</text>
<text x="262.9" y="119.4">TN</text>
<text x="146" y="123.2">2</text>
<text x="149.8" y="120.7" transform="rotate(-90 149.8 120.7)">1</text>
<text x="210.1" y="124.4">6</text>
<text x="222.8" y="121.9">7</text>
<text x="262.8" y="124.4">RN</text>
<text x="263.6" y="121.9">T</text>
<text x="149.8" y="127.1" transform="rotate(-90 149.8 127.1)">3</text>
<text x="262.8" y="129.5">SN</text>
<text x="263.4" y="127">R</text>
<text x="263.5" y="132.1">S</text>
<text x="217.1" y="143.5">1</text>
<text x="223.4" y="143.5">3</text>
<text x="221" y="147.4" transform="rotate(-90 221 147.4)">2</text>
</g>
<g font-size="1.3" fill="#0000c2">
<text x="176.5" y="56.1">LM and HM mids altering switches (more overlap for LP and HP filters):</text>
<text x="176.5" y="58.1">- Switched to pin 3 means standard DS-1 tone stack behavior</text>
<text x="176.5" y="60.2">- Switched to pin 1 means less mid-scoop for the lows/highs (C37 and C38)</text>
</g>
<g font-size=".9" fill="#006464">
<text x="160.7" y="29.1">TL072</text>
<text x="160.7" y="30.4">U1A</text>
<text x="120.6" y="40.8">TL072</text>
<text x="120.6" y="39.3">U1C</text>
<text x="135.3" y="83.2">TA7136P</text>
<text x="135.3" y="81.6">U2</text>
<text x="212.8" y="123.4">TL072</text>
<text x="212.8" y="122.1">U1B</text>
</g>
</svg>
